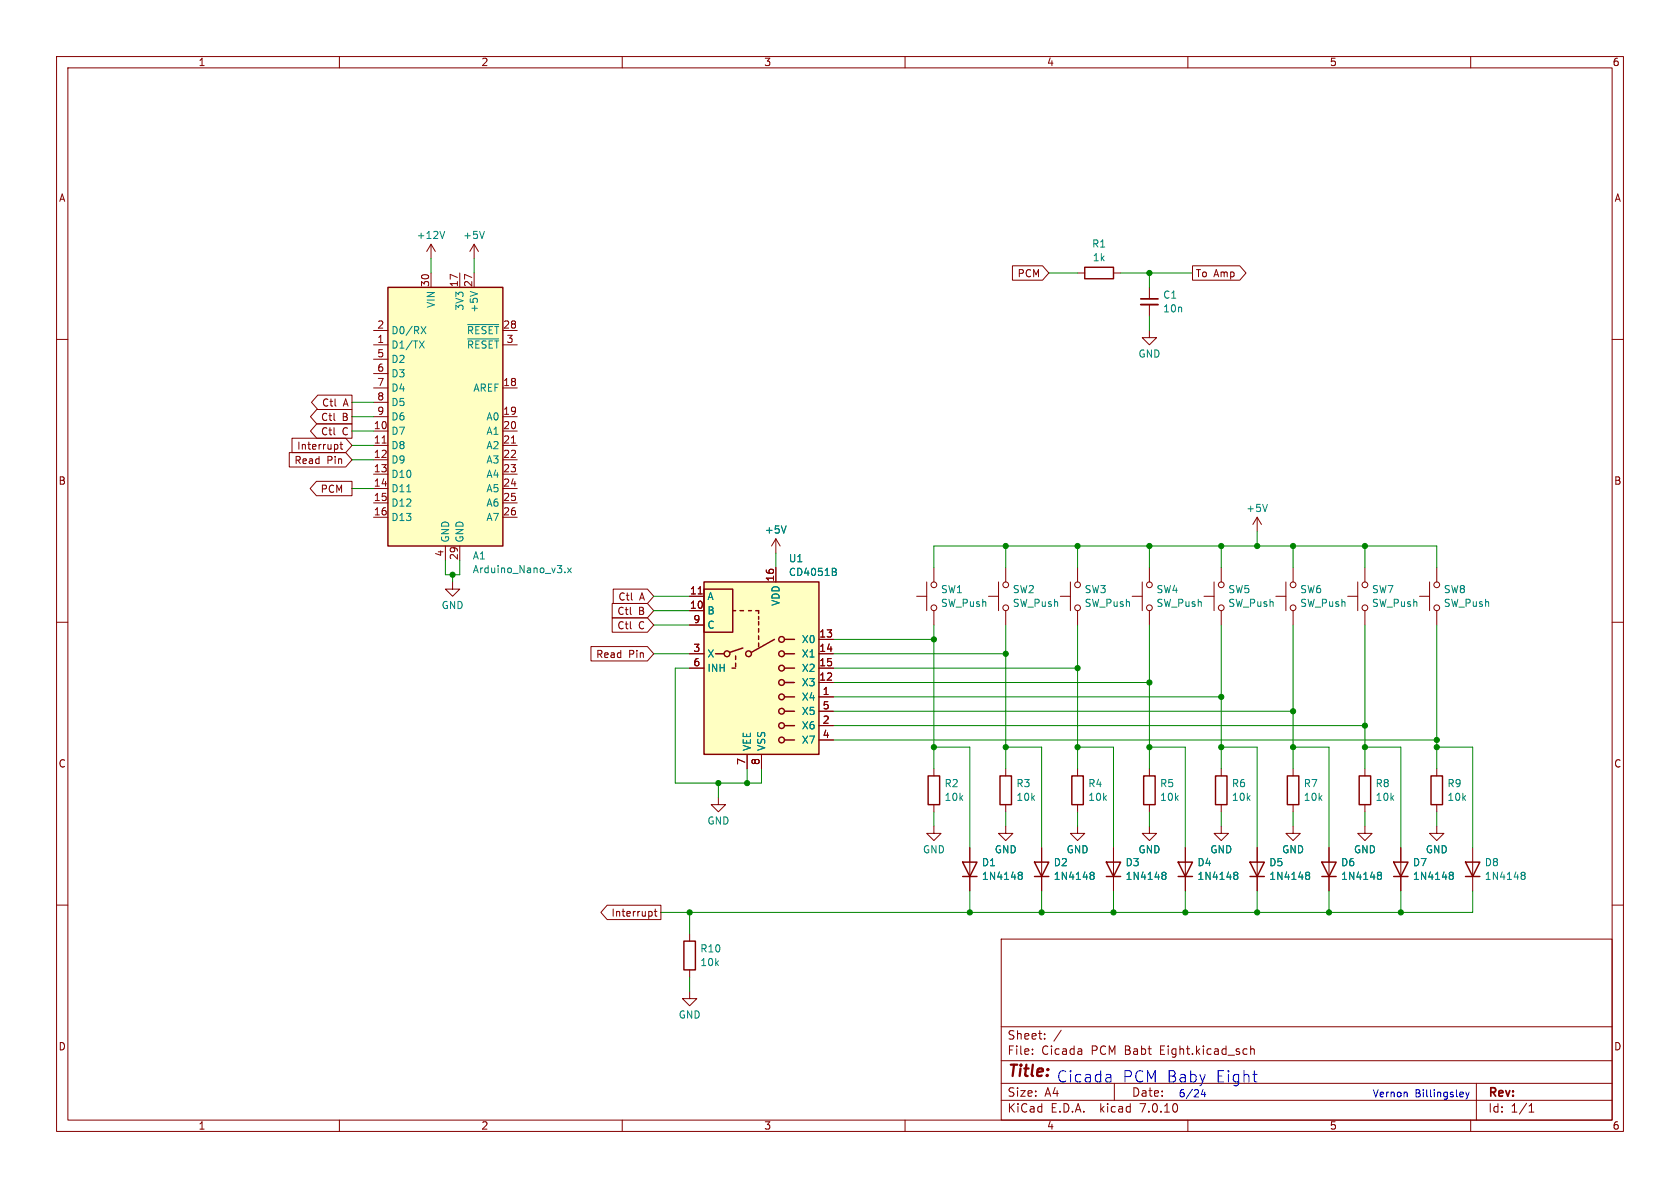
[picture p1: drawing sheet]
<svg xmlns="http://www.w3.org/2000/svg" width="297mm" height="210mm" viewBox="0 0 297 210" stroke-linecap="round" stroke-linejoin="round" font-family="sans-serif">
<g fill="none" stroke="#840000" stroke-width=".18">
<path d="M10 10h277v190h-277zM12 12h273v186h-273zM60 10v2M110 10v2M160 10v2M210 10v2M260 10v2M10 60h2M66 58.4h2.6M76.2 43.2l-.8 1.3M76.2 43.2v2.5M76.2 48.3v2.5"/>
<path d="M76.2 43.2l.8 1.3M81.3 48.3v2.5M83.8 43.2l-.7 1.3M83.8 43.2v2.5M83.8 48.3v2.5M83.8 43.2l.8 1.3M88.9 58.4h2.5M179 47h5.3l1.1 1.3-1.1 1.2h-5.3zM190.5 48.3h1.3M196.8 48.3h1.3M203.2 58.4v1.3h1.3l-1.3 1.3-1.3-1.3h1.3M203.2 50.8v2"/>
<path d="M203.2 53.8v2.1M210.8 47h8.4l1.1 1.3-1.1 1.2h-8.4zM285 60h2M51.6 77.5h9.5l1.1 1.2-1.1 1.3h-9.5zM56 72.4h6.2v2.5h-6.2l-1.1-1.2zM56 74.9h6.2v2.6h-6.2l-1.1-1.3zM56.2 69.8h6v2.6h-6l-1.1-1.3zM59.5 78.6l.2 .2v.4l-.2 .2M60.1 78.6h.5M60.3 78.1v1.1l.3 .2M66 61h2.6M66 76.2h2.6"/>
<path d="M66 78.7h2.6M66 68.6h2.6M66 73.7h2.6M66 63.5h2.6M66 66h2.6M66 71.1h2.6M67.6 78.3h.7M88.9 61h2.5M88.9 76.2h2.5M88.9 78.7h2.5M88.9 68.6h2.5M88.9 73.7h2.5"/>
<path d="M90.4 78.3h.7M51.1 80h10l1.1 1.3-1.1 1.3h-10zM55.9 85.1h6.3v2.5h-6.3l-1.1-1.2zM66 81.3h2.6M66 83.8h2.6M66 86.4h2.6M66 88.9h2.6M66 91.4h2.6M78.7 96.5v2.6M81.3 96.5v2.6M88.9 81.3h2.5M88.9 83.8h2.5"/>
<path d="M88.9 86.4h2.5M88.9 88.9h2.5M88.9 91.4h2.5M137.2 95.3l-.8 1.2M137.2 95.3v2.5M137.2 95.3l.7 1.2M222.2 91.4v2.6M222.2 91.4l-.7 1.3M222.2 91.4l.8 1.3M10 110h2M80 102.9v1.2h1.3l-1.3 1.3-1.3-1.3h1.3M104.5 114.3h10l1.1 1.3-1.1 1.2h-10z"/>
<path d="M108.2 106.7h6.3l1.1 1.3-1.1 1.2h-6.3zM108.2 109.2h6.3l1.1 1.3-1.1 1.3h-6.3zM108.4 104.1h6.1l1.1 1.3-1.1 1.3h-6.1zM121.9 105.4h2.6M121.9 108h2.6M121.9 115.6h2.6M121.9 118.1h2.6M121.9 110.5h2.6M123.4 105h.8M137.2 100.3v2.6M144.8 113h2.5M144.8 115.6h2.5"/>
<path d="M144.8 118.1h2.5M162.1 105.4h1.7M163.8 102.9v5.1M165.1 100.3v2.6M165.1 108v2.5M174.8 105.4h1.7M176.5 102.9v5.1M177.8 100.3v2.6M177.8 108v2.5M187.5 105.4h1.7M189.2 102.9v5.1M190.5 100.3v2.6"/>
<path d="M190.5 108v2.5M200.2 105.4h1.7M201.9 102.9v5.1M203.2 100.3v2.6M203.2 108v2.5M212.9 105.4h1.7M214.6 102.9v5.1M215.9 100.3v2.6M215.9 108v2.5M225.6 105.4h1.7M227.3 102.9v5.1M228.6 100.3v2.6"/>
<path d="M228.6 108v2.5M238.3 105.4h1.7M240 102.9v5.1M241.3 100.3v2.6M241.3 108v2.5M251 105.4h1.7M252.7 102.9v5.1M254 100.3v2.6M254 108v2.5M285 110h2M132.1 133.4v2.5M134.6 133.4v2.5"/>
<path d="M144.8 123.2h2.5M144.8 120.7h2.5M144.8 128.3h2.5M144.8 130.8h2.5M144.8 125.7h2.5M165.1 135.9v1.3M177.8 135.9v1.3M190.5 135.9v1.3M203.2 135.9v1.3M215.9 135.9v1.3M228.6 135.9v1.3M241.3 135.9v1.3"/>
<path d="M254 135.9v1.3M10 160h2M127 141v1.2h1.3l-1.3 1.3-1.3-1.3h1.3M165.1 146.1v1.2h1.3l-1.3 1.3-1.3-1.3h1.3M165.1 142.2v1.3M171.4 149.9v7.6M177.8 146.1v1.2h1.3l-1.3 1.3-1.3-1.3h1.3M177.8 142.2v1.3M184.1 149.9v7.6M190.5 146.1v1.2h1.3l-1.3 1.3-1.3-1.3h1.3M190.5 142.2v1.3M196.8 149.9v7.6"/>
<path d="M203.2 146.1v1.2h1.3l-1.3 1.3-1.3-1.3h1.3M203.2 142.2v1.3M209.5 149.9v7.6M215.9 146.1v1.2h1.3l-1.3 1.3-1.3-1.3h1.3M215.9 142.2v1.3M222.2 149.9v7.6M228.6 146.1v1.2h1.3l-1.3 1.3-1.3-1.3h1.3M228.6 142.2v1.3M234.9 149.9v7.6M241.3 146.1v1.2h1.3l-1.3 1.3-1.3-1.3h1.3M241.3 142.2v1.3M247.6 149.9v7.6"/>
<path d="M254 146.1v1.2h1.3l-1.3 1.3-1.3-1.3h1.3M254 142.2v1.3M260.3 149.9v7.6M285 160h2M107.3 160h9.5v2.6h-9.5l-1.1-1.3zM115.1 161.1l.2 .3v.3l-.2 .3M115.7 161.1h.4M115.8 160.7v1.1l.3 .2M121.9 175.3v1.2h1.3l-1.3 1.3-1.3-1.3h1.3M121.9 165.1v1.3M121.9 171.5v1.2M177 166h108v32h-108z"/>
<path d="M60 198v2M110 198v2M160 198v2M177 194.5h108M177 191.5h108M177 187.5h108M177 181.5h108M182.5 186.3v.1M182.5 185.5v.1M184.7 183.6v.1M184.7 182.8v.1M187.6 182.1l-1.3 2"/>
<path d="M197 191.5v3M210 198v2M221.1 184.9v1.5M221.1 185.5l.2-.1 .4 .1v.9M260 198v2M261 191.5v6.5M270.3 196.6h.9M270.3 195.5l.4-.4v1.5"/>
<circle cx="165.1" cy="103.4" r=".51"/>
<circle cx="165.1" cy="107.4" r=".51"/>
<circle cx="177.8" cy="107.4" r=".51"/>
<circle cx="177.8" cy="103.4" r=".51"/>
<circle cx="190.5" cy="103.4" r=".51"/>
<circle cx="190.5" cy="107.4" r=".51"/>
<circle cx="203.2" cy="107.4" r=".51"/>
<circle cx="203.2" cy="103.4" r=".51"/>
<circle cx="215.9" cy="103.4" r=".51"/>
<circle cx="215.9" cy="107.4" r=".51"/>
<circle cx="228.6" cy="107.4" r=".51"/>
<circle cx="228.6" cy="103.4" r=".51"/>
<circle cx="241.3" cy="107.4" r=".51"/>
<circle cx="241.3" cy="103.4" r=".51"/>
<circle cx="254" cy="103.4" r=".51"/>
<circle cx="254" cy="107.4" r=".51"/>
</g>
<g fill="none" stroke="#840000" stroke-width=".25">
<path d="M68.6 50.8h20.3v45.7h-20.3zM191.8 47.2h5v2.1h-5zM124.5 104.1h5v7.7h-5zM124.5 102.9h20.3v30.5h-20.3zM126.5 115.6h1.5M129.4 118.1h.6M129.5 108h.5M130 116v.6M130 117.2v.7M130.8 108h.6M131.3 114.6l-2.3 .7M132.3 108h.5"/>
<path d="M133.6 108h.5v.5M134.1 109v.5M134.1 109.9v.6M134.1 111.1v.7M134.1 112.4v.6M134.1 113.7v.6M136.9 113l-4.1 2.3M138.7 115.6h1.8M138.7 118.1h1.8M138.7 113h1.8M138.7 130.8h1.8M138.7 128.3h1.8"/>
<path d="M138.7 125.7h1.8M138.7 123.2h1.8M138.7 120.7h1.8M164.1 137.2h2v5h-2zM176.8 137.2h2v5h-2zM189.5 137.2h2v5h-2zM202.2 137.2h2v5h-2zM214.9 137.2h2v5h-2zM227.6 137.2h2v5h-2zM240.3 137.2h2v5h-2zM253 137.2h2v5h-2zM170.2 152.4h2.5l-1.3 2.5z"/>
<path d="M170.2 154.9h2.5M182.9 152.4h2.5l-1.3 2.5zM182.9 154.9h2.5M195.6 152.4h2.5l-1.3 2.5zM195.6 154.9h2.5M208.3 152.4h2.5l-1.3 2.5zM208.3 154.9h2.5M221 152.4h2.5l-1.3 2.5zM221 154.9h2.5M233.7 152.4h2.5l-1.3 2.5zM233.7 154.9h2.5M246.4 152.4h2.5l-1.3 2.5z"/>
<path d="M246.4 154.9h2.5M259.1 152.4h2.5l-1.3 2.5zM259.1 154.9h2.5M120.9 166.4h2v5.1h-2z"/>
<circle cx="128.5" cy="115.6" r=".51"/>
<circle cx="132.3" cy="115.6" r=".51"/>
<circle cx="138.2" cy="118.1" r=".51"/>
<circle cx="138.2" cy="115.6" r=".51"/>
<circle cx="138.2" cy="113" r=".51"/>
<circle cx="138.2" cy="123.2" r=".51"/>
<circle cx="138.2" cy="120.7" r=".51"/>
<circle cx="138.2" cy="125.7" r=".51"/>
<circle cx="138.2" cy="128.3" r=".51"/>
<circle cx="138.2" cy="130.8" r=".51"/>
</g>
<g fill="none" stroke="#008484" stroke-width=".18">
<path d="M74.4 57.7l.9 1.3M75.3 57.7l-.9 1.3M78.6 40.9l-.4 1.3M82.7 57.4h5.5M82.7 59.9h5.5M83.1 51.5l1.3 .5M85.6 40.9l-.4 1.3M74.1 60.3l.9 1.2M75 60.3l-.9 1.2M71.9 86.9h.7M139 93l-.4 1.2M224.1 89.2l-.5 1.2"/>
<path d="M99.9 101.1v.1M100.3 100.4l.7 .8M101 100.4l-.7 .8M147.6 100.5l.2 .2-.2 .4 .2 .1 .1 .3-.3 .2h-.5M180.1 154.3l.4-.1 .2 .1v.2l-.2 .2M180.1 154.7h.1M180.2 154.7h.3M180.2 154.7l-.1 .1M180.5 154.7l.2 .3v.3l-.2 .2-.4-.1M192.8 154.3l.4-.1 .2 .1v.2l-.2 .2M192.8 154.7h.1M192.9 154.7h.3"/>
<path d="M192.9 154.7l-.1 .1M193.2 154.7l.2 .3v.3l-.2 .2-.4-.1M205.5 154.3l.4-.1 .2 .1v.2l-.2 .2M205.5 154.7h.1M205.6 154.7h.3M205.6 154.7l-.1 .1M205.9 154.7l.2 .3v.3l-.2 .2-.4-.1M218.2 154.3l.4-.1 .2 .1v.2l-.2 .2M218.2 154.7h.1M218.3 154.7h.3M218.3 154.7l-.1 .1M218.6 154.7l.2 .3v.3l-.2 .2-.4-.1"/>
<path d="M230.9 154.3l.4-.1 .2 .1v.2l-.2 .2M230.9 154.7h.1M231 154.7h.3M231 154.7l-.1 .1M231.3 154.7l.2 .3v.3l-.2 .2-.4-.1M243.6 154.3l.4-.1 .2 .1v.2l-.2 .2M243.6 154.7h.1M243.7 154.7h.3M243.7 154.7l-.1 .1M244 154.7l.2 .3v.3l-.2 .2-.4-.1M256.3 154.3l.4-.1 .2 .1v.2l-.2 .2M256.3 154.7h.1"/>
<path d="M256.4 154.7h.3M256.4 154.7l-.1 .1M256.7 154.7l.2 .3v.3l-.2 .2-.4-.1M269 154.7h.1M269 154.3l.4-.1 .2 .1v.2l-.2 .2M269.1 154.7h.3M269.1 154.7l-.1 .1M269.4 154.7l.2 .3v.3l-.2 .2-.4-.1"/>
</g>
<path d="M201.7 53.8h3" fill="none" stroke="#840000" stroke-width=".33"/>
<path d="M201.7 52.8h3" fill="none" stroke="#840000" stroke-width=".3"/>
<g fill="#ffffc2" stroke="#ffffc2" stroke-width=".18">
<path d="M68.6 50.8h20.3v45.7h-20.3z"/>
<path d="M124.5 102.9h20.3v30.5h-20.3z"/>
</g>
<path d="M196.1 189.9l.3 .3v1.1M196.4 191.2l-.2 .1M196.4 190.4l-.2 .1M212.7 192.6l-.3 .9h.8M213 193v.9M248.7 193.1l.1 .8M258.5 193l.2 .4-.6 .1M258.6 193.8l-.1 .1M259.1 193l.3 .9M259.4 193.9l-.3 .4M259.7 193l-.3 .9" fill="none" stroke="#0000c2" stroke-width=".18"/>
<g fill="none" stroke="#008400" stroke-width=".18">
<path d="M76.2 45.7v2.6M83.8 45.7v2.6M185.4 48.3h5.1M198.1 48.3h12.7M203.2 48.3v2.5M203.2 55.9v2.5M62.2 73.7h3.8M62.2 76.2h3.8M62.2 71.1h3.8M62.2 78.7h3.8M62.2 81.3h3.8M62.2 86.4h3.8"/>
<path d="M78.7 99.1v2.5h2.6v-2.5M137.2 97.8v2.5M177.8 96.5v3.8M190.5 96.5v3.8M203.2 96.5v3.8M215.9 96.5v3.8M222.2 94v2.5M228.6 96.5v3.8M241.3 96.5v3.8M80 101.6v1.3M115.6 115.6h6.3M115.6 110.5h6.3"/>
<path d="M115.6 108h6.3M115.6 105.4h6.3M121.9 118.1h-2.5v20.3h15.2v-2.5M147.3 115.6h30.5M147.3 118.1h43.2M147.3 113h17.8M165.1 100.3v-3.8h88.9v3.8M165.1 110.5v25.4M177.8 110.5v25.4M190.5 110.5v25.4M203.2 110.5v25.4M215.9 110.5v25.4"/>
<path d="M228.6 110.5v25.4M241.3 110.5v25.4M254 110.5v25.4M127 138.4v2.6M132.1 135.9v2.5M147.3 120.7h55.9M147.3 123.2h68.6M147.3 125.7h81.3M147.3 130.8h106.7M147.3 128.3h94M165.1 132.1h6.3v17.8M177.8 132.1h6.3v17.8"/>
<path d="M190.5 132.1h6.3v17.8M203.2 132.1h6.3v17.8M215.9 132.1h6.3v17.8M228.6 132.1h6.3v17.8M241.3 132.1h6.3v17.8M254 132.1h6.3v17.8M165.1 143.5v2.6M171.4 157.5v3.8M177.8 143.5v2.6M184.1 157.5v3.8M190.5 143.5v2.6M196.8 157.5v3.8"/>
<path d="M203.2 143.5v2.6M209.5 157.5v3.8M215.9 143.5v2.6M222.2 157.5v3.8M228.6 143.5v2.6M234.9 157.5v3.8M241.3 143.5v2.6M247.6 157.5v3.8M254 143.5v2.6M260.3 157.5v3.8h-143.5M121.9 161.3v3.8M121.9 172.7v2.6"/>
</g>
<g fill="#008400" stroke="#008400" stroke-width=".18">
<circle cx="190.5" cy="96.5" r=".46"/>
<circle cx="190.5" cy="118.1" r=".46"/>
<circle cx="165.1" cy="132.1" r=".46"/>
<circle cx="165.1" cy="113" r=".46"/>
<circle cx="177.8" cy="115.6" r=".46"/>
<circle cx="177.8" cy="96.5" r=".46"/>
<circle cx="247.6" cy="161.3" r=".46"/>
<circle cx="234.9" cy="161.3" r=".46"/>
<circle cx="203.2" cy="132.1" r=".46"/>
<circle cx="215.9" cy="132.1" r=".46"/>
<circle cx="184.1" cy="161.3" r=".46"/>
<circle cx="196.8" cy="161.3" r=".46"/>
<circle cx="209.5" cy="161.3" r=".46"/>
<circle cx="222.2" cy="161.3" r=".46"/>
<circle cx="215.9" cy="96.5" r=".46"/>
<circle cx="203.2" cy="96.5" r=".46"/>
<circle cx="222.2" cy="96.5" r=".46"/>
<circle cx="228.6" cy="125.7" r=".46"/>
<circle cx="241.3" cy="96.5" r=".46"/>
<circle cx="228.6" cy="96.5" r=".46"/>
<circle cx="241.3" cy="128.3" r=".46"/>
<circle cx="215.9" cy="123.2" r=".46"/>
<circle cx="203.2" cy="120.7" r=".46"/>
<circle cx="203.2" cy="48.3" r=".46"/>
<circle cx="254" cy="132.1" r=".46"/>
<circle cx="254" cy="130.8" r=".46"/>
<circle cx="241.3" cy="132.1" r=".46"/>
<circle cx="228.6" cy="132.1" r=".46"/>
<circle cx="171.4" cy="161.3" r=".46"/>
<circle cx="190.5" cy="132.1" r=".46"/>
<circle cx="177.8" cy="132.1" r=".46"/>
<circle cx="132.1" cy="138.4" r=".46"/>
<circle cx="127" cy="138.4" r=".46"/>
<circle cx="121.9" cy="161.3" r=".46"/>
<circle cx="80" cy="101.6" r=".46"/>
</g>
<text font-size="2.8" fill="#840000" x="178" y="190.9">Title:</text>
<g font-size="2.8" fill="#0000c2">
<text x="186.7" y="191.5">Cicada</text>
<text x="198.4" y="191.5">PCM Baby</text>
<text x="215" y="191.5">Eight</text>
</g>
<g font-size="2.1" fill="#840000">
<text x="178" y="184">Sheet:</text>
<text x="178" y="186.7">File:</text>
<text x="184.1" y="186.7">Cicada</text>
<text x="193" y="186.7">PCM Babt</text>
<text x="205.3" y="186.7">Eight.kicad_sch</text>
<text x="178" y="196.9">KiCad</text>
<text x="178" y="194.1">Size:</text>
<text x="184.7" y="194.1">A4</text>
<text x="185.7" y="196.9">E.D.A.</text>
<text x="194.6" y="196.9">kicad</text>
<text x="200" y="194.1">Date:</text>
<text x="201.8" y="196.9">7.0.10</text>
<text x="263" y="194.3">Rev:</text>
<text x="263" y="196.9">Id:</text>
<text x="267.1" y="196.9">1/1</text>
</g>
<g font-size="1.8" fill="#840000">
<text x="35" y="11.9">1</text>
<text x="85" y="11.9">2</text>
<text x="135" y="11.9">3</text>
<text x="185" y="11.9">4</text>
<text x="235" y="11.9">5</text>
<text x="285" y="11.9">6</text>
<text x="10.3" y="35.9">A</text>
<text x="285.3" y="35.9">A</text>
<text x="75.9" y="50.8" transform="rotate(-90 75.9 50.8)">30</text>
<text x="81" y="50.8" transform="rotate(-90 81 50.8)">17</text>
<text x="83.6" y="50.8" transform="rotate(-90 83.6 50.8)">27</text>
<text x="179.8" y="49.2">PCM</text>
<text x="211.3" y="49.2">To Amp</text>
<text x="66.6" y="58.2">2</text>
<text x="88.9" y="58.2">28</text>
<text x="66.6" y="60.7">1</text>
<text x="66.6" y="63.2">5</text>
<text x="66.6" y="65.8">6</text>
<text x="89.5" y="60.7">3</text>
<text x="66.6" y="68.3">7</text>
<text x="66.6" y="70.9">8</text>
<text x="88.9" y="68.3">18</text>
<text x="56.7" y="74.6">Ctl</text>
<text x="56.7" y="77.2">Ctl</text>
<text x="56.8" y="72.1">Ctl</text>
<text x="60.5" y="74.6">B</text>
<text x="60.5" y="77.2">C</text>
<text x="60.7" y="72.1">A</text>
<text x="66" y="75.9">10</text>
<text x="66.6" y="73.4">9</text>
<text x="88.9" y="73.4">19</text>
<text x="88.9" y="75.9">20</text>
<text x="52" y="82.2">Read</text>
<text x="52.4" y="79.7">Interrupt</text>
<text x="57.8" y="82.2">Pin</text>
<text x="66" y="78.5">11</text>
<text x="66" y="81">12</text>
<text x="66" y="83.6">13</text>
<text x="88.9" y="78.5">21</text>
<text x="88.9" y="81">22</text>
<text x="88.9" y="83.6">23</text>
<text x="10.3" y="85.9">B</text>
<text x="56.6" y="87.3">PCM</text>
<text x="66" y="86.1">14</text>
<text x="66" y="88.6">15</text>
<text x="88.9" y="86.1">24</text>
<text x="88.9" y="88.6">25</text>
<text x="285.3" y="85.9">B</text>
<text x="66" y="91.2">16</text>
<text x="88.9" y="91.2">26</text>
<text x="78.5" y="98.5" transform="rotate(-90 78.5 98.5)">4</text>
<text x="81" y="99.1" transform="rotate(-90 81 99.1)">29</text>
<text x="109.2" y="106.4">Ctl</text>
<text x="113.1" y="106.4">A</text>
<text x="121.9" y="107.7">10</text>
<text x="121.9" y="105.2">11</text>
<text x="136.9" y="102.9" transform="rotate(-90 136.9 102.9)">16</text>
<text x="109" y="108.9">Ctl</text>
<text x="109" y="111.4">Ctl</text>
<text x="112.9" y="108.9">B</text>
<text x="112.9" y="111.4">C</text>
<text x="122.5" y="110.2">9</text>
<text x="144.7" y="112.8">13</text>
<text x="105.3" y="116.5">Read</text>
<text x="111.1" y="116.5">Pin</text>
<text x="122.5" y="115.3">3</text>
<text x="122.5" y="117.9">6</text>
<text x="144.7" y="115.3">14</text>
<text x="144.7" y="117.9">15</text>
<text x="144.7" y="120.4">12</text>
<text x="145.3" y="122.9">1</text>
<text x="145.3" y="125.5">5</text>
<text x="145.3" y="128">2</text>
<text x="145.3" y="130.6">4</text>
<text x="10.3" y="135.9">C</text>
<text x="131.8" y="135.3" transform="rotate(-90 131.8 135.3)">7</text>
<text x="134.4" y="135.3" transform="rotate(-90 134.4 135.3)">8</text>
<text x="285.3" y="135.9">C</text>
<text x="108" y="162.2">Interrupt</text>
<text x="10.3" y="185.9">D</text>
<text x="285.3" y="185.9">D</text>
<text x="35" y="199.9">1</text>
<text x="85" y="199.9">2</text>
<text x="135" y="199.9">3</text>
<text x="185" y="199.9">4</text>
<text x="235" y="199.9">5</text>
<text x="285" y="199.9">6</text>
</g>
<g font-size="1.8" fill="#008484">
<text x="73.6" y="42.5">+12V</text>
<text x="81.8" y="42.5">+5V</text>
<text x="193" y="44">R1</text>
<text x="193.1" y="46.4">1k</text>
<text x="205.5" y="53">C1</text>
<text x="69.1" y="59.3">D0/RX</text>
<text x="77.1" y="54.5" transform="rotate(-90 77.1 54.5)">VIN</text>
<text x="82.1" y="55" transform="rotate(-90 82.1 55)">3V3</text>
<text x="82.4" y="59.3">~{RESET}</text>
<text x="84.7" y="55.4" transform="rotate(-90 84.7 55.4)">+5V</text>
<text x="205.5" y="55.4">10n</text>
<text x="69.1" y="61.8">D1/TX</text>
<text x="69.1" y="64.4">D2</text>
<text x="82.4" y="61.8">~{RESET}</text>
<text x="201.2" y="63.4">GND</text>
<text x="69.1" y="66.9">D3</text>
<text x="69.1" y="69.4">D4</text>
<text x="69.1" y="72">D5</text>
<text x="83.6" y="69.4">AREF</text>
<text x="69.1" y="77.1">D7</text>
<text x="69.1" y="74.5">D6</text>
<text x="85.9" y="74.5">A0</text>
<text x="85.9" y="77.1">A1</text>
<text x="69.1" y="79.6">D8</text>
<text x="69.1" y="82.1">D9</text>
<text x="85.9" y="79.6">A2</text>
<text x="85.9" y="82.1">A3</text>
<text x="69.1" y="84.7">D10</text>
<text x="69.1" y="87.2">D11</text>
<text x="69.1" y="89.8">D12</text>
<text x="85.9" y="84.7">A4</text>
<text x="85.9" y="87.2">A5</text>
<text x="85.9" y="89.8">A6</text>
<text x="69.1" y="92.3">D13</text>
<text x="85.9" y="92.3">A7</text>
<text x="135.1" y="94.5">+5V</text>
<text x="220.2" y="90.7">+5V</text>
<text x="79.6" y="96" transform="rotate(-90 79.6 96)">GND</text>
<text x="82.1" y="96" transform="rotate(-90 82.1 96)">GND</text>
<text x="83.5" y="99.1">A1</text>
<text x="83.5" y="101.5">Arduino_Nano_v3.x</text>
<text x="139.4" y="99.6">U1</text>
<text x="78" y="107.9">GND</text>
<text x="125" y="106.3">A</text>
<text x="138" y="107.2" transform="rotate(-90 138 107.2)">VDD</text>
<text x="139.4" y="102">CD4051B</text>
<text x="166.3" y="105.1">SW1</text>
<text x="166.3" y="107.5">SW_Push</text>
<text x="179" y="105.1">SW2</text>
<text x="179" y="107.5">SW_Push</text>
<text x="191.7" y="105.1">SW3</text>
<text x="191.7" y="107.5">SW_Push</text>
<text x="204.4" y="105.1">SW4</text>
<text x="204.4" y="107.5">SW_Push</text>
<text x="217.1" y="105.1">SW5</text>
<text x="217.1" y="107.5">SW_Push</text>
<text x="229.8" y="105.1">SW6</text>
<text x="229.8" y="107.5">SW_Push</text>
<text x="242.5" y="105.1">SW7</text>
<text x="242.5" y="107.5">SW_Push</text>
<text x="255.2" y="105.1">SW8</text>
<text x="255.2" y="107.5">SW_Push</text>
<text x="125" y="108.8">B</text>
<text x="125" y="111.4">C</text>
<text x="141.6" y="113.9">X0</text>
<text x="125" y="116.4">X</text>
<text x="125" y="119">INH</text>
<text x="141.6" y="116.4">X1</text>
<text x="141.6" y="119">X2</text>
<text x="141.6" y="124.1">X4</text>
<text x="141.6" y="121.5">X3</text>
<text x="141.6" y="129.1">X6</text>
<text x="141.6" y="131.7">X7</text>
<text x="141.6" y="126.6">X5</text>
<text x="132.9" y="132.8" transform="rotate(-90 132.9 132.8)">VEE</text>
<text x="135.5" y="132.8" transform="rotate(-90 135.5 132.8)">VSS</text>
<text x="166.9" y="139.4">R2</text>
<text x="166.9" y="141.8">10k</text>
<text x="179.6" y="139.4">R3</text>
<text x="179.6" y="141.8">10k</text>
<text x="192.3" y="139.4">R4</text>
<text x="192.3" y="141.8">10k</text>
<text x="205" y="139.4">R5</text>
<text x="205" y="141.8">10k</text>
<text x="217.7" y="139.4">R6</text>
<text x="217.7" y="141.8">10k</text>
<text x="230.4" y="139.4">R7</text>
<text x="230.4" y="141.8">10k</text>
<text x="243.1" y="139.4">R8</text>
<text x="243.1" y="141.8">10k</text>
<text x="255.8" y="139.4">R9</text>
<text x="255.8" y="141.8">10k</text>
<text x="125" y="146">GND</text>
<text x="163.1" y="151">GND</text>
<text x="173.5" y="153.3">D1</text>
<text x="173.5" y="155.7">1N4148</text>
<text x="175.8" y="151">GND</text>
<text x="186.2" y="153.3">D2</text>
<text x="186.2" y="155.7">1N4148</text>
<text x="188.5" y="151">GND</text>
<text x="198.9" y="153.3">D3</text>
<text x="198.9" y="155.7">1N4148</text>
<text x="201.2" y="151">GND</text>
<text x="211.6" y="153.3">D4</text>
<text x="211.6" y="155.7">1N4148</text>
<text x="213.9" y="151">GND</text>
<text x="224.3" y="153.3">D5</text>
<text x="224.3" y="155.7">1N4148</text>
<text x="226.6" y="151">GND</text>
<text x="237" y="153.3">D6</text>
<text x="237" y="155.7">1N4148</text>
<text x="239.3" y="151">GND</text>
<text x="249.7" y="153.3">D7</text>
<text x="249.7" y="155.7">1N4148</text>
<text x="252" y="151">GND</text>
<text x="262.4" y="153.3">D8</text>
<text x="262.4" y="155.7">1N4148</text>
<text x="123.7" y="171">10k</text>
<text x="123.7" y="168.6">R10</text>
<text x="119.9" y="180.3">GND</text>
</g>
<g font-size="1.8" fill="#0000c2">
<text x="208.3" y="194.1">6/24</text>
<text x="242.6" y="194.1">Vernon</text>
<text x="250.2" y="194.1">Billingsley</text>
</g>
</svg>
